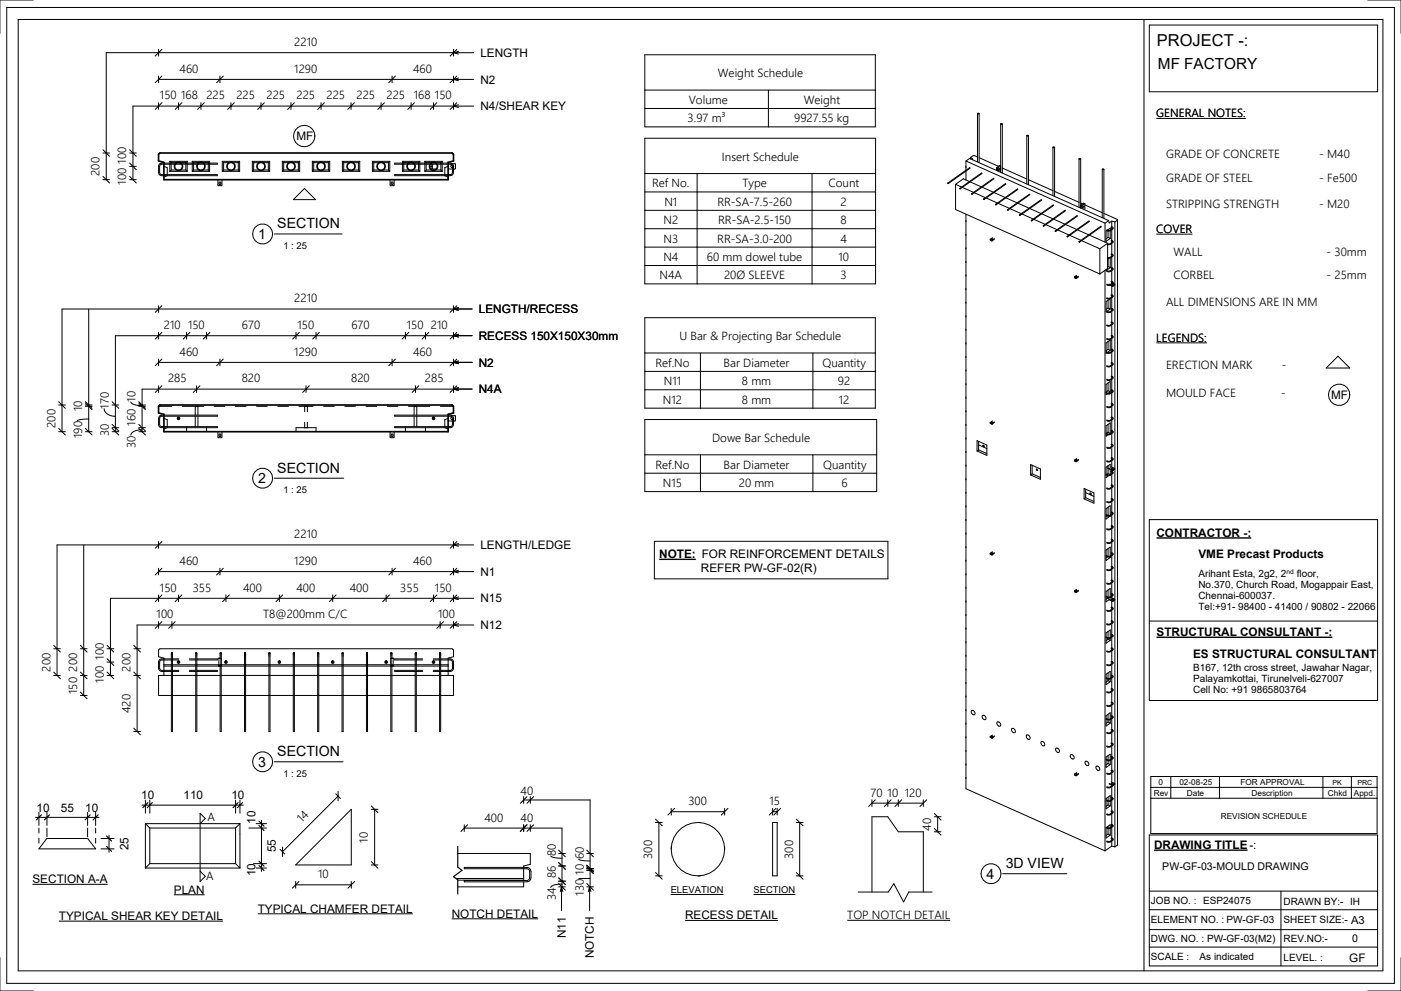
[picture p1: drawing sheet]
<svg xmlns="http://www.w3.org/2000/svg" width="420mm" height="297mm" viewBox="0 0 420 297" stroke-linecap="round" stroke-linejoin="round" font-family="sans-serif">
<g fill="none" stroke="#000" stroke-width=".3">
<path d="M2 2.2h416.1v292.6h-416.1zM5.5 5.8h409.2v285.3h-409.2zM10 0h-10v10M47.5 14.8v2M48.5 14.8l-2 2M136 14.8v2M137 14.8l-2 2M137.5 15.4l-1.5 .4 1.5 .4M142 15.8h-110.1v38.1M343 5.8v285.3M344.6 7.5h68.5v20h-68.5zM410.1 0h10v10"/>
<path d="M47.5 22.8v2M47.5 30.8v2M47.5 23.8h88.5M48.5 30.8l-2 2M48.5 22.8l-2 2M53.5 30.8v2M54.5 30.8l-2 2M60.2 30.8v2M61.2 30.8l-2 2M65.9 22.8v2M66.9 22.8l-2 2M69.3 30.8v2"/>
<path d="M70.3 30.8l-2 2M78.3 30.8v2M79.3 30.8l-2 2M87.3 30.8v2M88.3 30.8l-2 2M96.3 30.8v2M97.3 30.8l-2 2M105.3 30.8v2M106.3 30.8l-2 2M114.3 30.8v2M115.3 30.8l-2 2M117.6 22.8v2"/>
<path d="M118.6 22.8l-2 2M123.3 30.8v2M124.3 30.8l-2 2M130 30.8v2M131 30.8l-2 2M136 23.8l1.5 .4M136 23.8h6M136 22.8v2M136 30.8v2M137 30.8l-2 2M137 22.8l-2 2M137.5 23.4l-1.5 .4"/>
<path d="M137.5 31.4l-1.5 .4 1.5 .4M142 31.8h-102.1v22.1M293.1 34.1v14.5M293.6 34.1v14.7M300 37.2v14.4M300.5 37.2v14.7M30.9 44.9l2 2M30.9 53.9h2M30.9 45.9h2M30.9 52.9l2 2M38.9 49.9h2M38.9 52.9l2 2"/>
<path d="M38.9 53.9h2M38.9 48.9l2 2M38.9 44.9l2 2M38.9 45.9h2M47.8 49.2l.7-.3h16.6v.3h-16.6l-.4 .2-.2 .5v2l.4 .4h16.8v.4l-16.8-.1-.5-.2-.3-.7v-1.8zM49.1 49.9l1 .4v2.4l-1 .4M50.9 48.4h5.2M50.9 48.4v3M50.9 51.4h5.2M50.9 48.4l.4 .4M51.3 48.8h1.7M51.3 48.8v2.2"/>
<path d="M51.3 51l-.4 .4M51.3 51h1.7M54 48.8h1.7M54 51h1.7M55.7 51l.4 .4M55.7 48.8v2.2M56.1 48.4v3M56.1 48.4l-.4 .4M57.6 48.4h5.2M57.6 51.4h5.2M57.6 48.4v3M57.6 48.4l.4 .4"/>
<path d="M58 48.8h1.8M58 51h1.8M58 48.8v2.2M58 51l-.4 .4M60.7 48.8h1.7M60.7 51h1.7M62.4 51l.4 .4M62.4 48.8v2.2M62.8 48.4v3M62.8 48.4l-.4 .4M65.3 53.9l.1 1.8h1l.1-1.8M66.6 48.4h5.3"/>
<path d="M66.6 51.4h5.3M66.6 48.4v3M66.6 48.4l.4 .4M67 48.8h1.8M67 51h1.8M67 48.8v2.2M67 51l-.4 .4M69.7 48.8h1.8M69.7 51h1.8M71.5 51l.4 .4M71.5 48.8v2.2M71.9 48.4v3"/>
<path d="M71.9 48.4l-.4 .4M75.7 48.4h5.2M75.7 51.4h5.2M75.7 48.4v3M75.7 48.4l.4 .4M76.1 48.8h1.7M76.1 51h1.7M76.1 48.8v2.2M76.1 51l-.4 .4M78.7 48.8h1.8M78.7 51h1.8M80.5 51l.4 .4"/>
<path d="M80.5 48.8v2.2M80.9 48.4v3M80.9 48.4l-.4 .4M84.7 48.4h5.2M84.7 51.4h5.2M84.7 48.4v3M84.7 48.4l.4 .4M85.1 48.8h1.7M85.1 51h1.7M85.1 48.8v2.2M85.1 51l-.4 .4M87.7 48.8h1.8"/>
<path d="M87.7 51h1.8M89.5 51l.4 .4M89.5 48.8v2.2M89.9 48.4v3M89.9 48.4l-.4 .4M91.3 56.5l3.3 3.3h-6.6zM93.7 48.4h5.2M93.7 51.4h5.2M93.7 48.4v3M93.7 48.4l.4 .4M94.1 48.8h1.7M94.1 51h1.7"/>
<path d="M94.1 48.8v2.2M94.1 51l-.4 .4M96.7 48.8h1.8M96.7 51h1.8M98.5 51l.4 .4M98.5 48.8v2.2M98.9 48.4v3M98.9 48.4l-.4 .4M102.7 48.4h5.2M102.7 51.4h5.2M102.7 48.4v3M102.7 48.4l.4 .4"/>
<path d="M103.1 48.8h1.7M103.1 51h1.7M103.1 48.8v2.2M103.1 51l-.4 .4M105.7 48.8h1.8M105.7 51h1.8M107.5 51l.4 .4M107.5 48.8v2.2M107.9 48.4v3M107.9 48.4l-.4 .4M111.7 48.4h5.2M111.7 51.4h5.2"/>
<path d="M111.7 48.4v3M111.7 48.4l.4 .4M112.1 48.8h1.7M112.1 51h1.7M112.1 48.8v2.2M112.1 51l-.4 .4M114.7 48.8h1.8M114.7 51h1.8M116.5 51l.4 .4M116.5 48.8v2.2M116.9 48.4v3M116.9 48.4l-.4 .4"/>
<path d="M117 53.9l.1 1.8h1l.1-1.8M118.4 48.9h16.9l.6 .7v2.4l-.4 .5-.5 .2h-16.6v-.4h16.6l.5-.1 .2-.5-.1-2-.4-.5h-16.8zM120.7 48.4h5.2M120.7 51.4h5.2M120.7 48.4v3M120.7 48.4l.4 .4M121.1 48.8h1.7M121.1 51h1.7M121.1 48.8v2.2M121.1 51l-.4 .4M123.7 48.8h1.8M123.7 51h1.8"/>
<path d="M125.5 51l.4 .4M125.5 48.8v2.2M125.9 48.4v3M125.9 48.4l-.4 .4M127.4 48.4h5.2M127.4 51.4h5.2M127.4 48.4v3M127.4 48.4l.4 .4M127.8 48.8h1.7M127.8 51h1.7M127.8 48.8v2.2M127.8 51l-.4 .4"/>
<path d="M128.8 49.9h.8M129.1 50.7h1.8M129.6 49.2v1.5M130.5 48.8h1.7M130.5 51h1.7M132.2 51l.4 .4M132.2 48.8v2.2M132.6 48.4v3M132.6 48.4l-.4 .4M134.4 49.9l-1 .4v2.4l1 .4M134.4 50.7h1.3M135.5 49.5l-.3 .5 .5 .2"/>
<path d="M135.5 49.1l1.1 .1v1.4l-.6 .1M135.9 49.6l.1 .5M286.5 55.3v7.5l43.3 19.3M286.5 55.3l1.8 .8M288.5 56.2l3.4 1.5M289.6 49.9v.3M289.6 48.3l41.7 18.6M289.6 48.3v2.7M289.6 51.3v2.7M289.6 48.3l1.1-.8 8.1 3.6v-.7M290.7 54.4l-1.8-.8-2.4 1.7M290.8 50.2l-6.6 4.7"/>
<path d="M290.9 54.5l3.4 1.5M290.9 50.4l-6.6 4.6M291 47.2v.4M291 47.2l.7 .5-.3 .1M291.3 58.1l.1 .1M292.1 57.8l3.4 1.5M293.1 47.1l-1.3-.4-.8 .5M293.6 47.3l5.8 2.6M294.4 51.8l-6.6 4.7M294.5 56.1l3.3 1.5M294.5 52l-6.6 4.6M295.7 59.4l3.4 1.5"/>
<path d="M297.9 53.4l-6.5 4.7M298 57.7l3.4 1.5M298.1 53.6l-6.6 4.6M298.8 50.4l.3 .1M298.8 50.2v.2M298.8 50.2l.3 .2M299.1 50.4v.1M299.5 50.6l-.1 .2M299.5 50.5a.25 .25 0 0 1 .2 .4 .25 .25 0 0 1-.3 .1zM300 49.8h.1M300 49.8l-.9 .6M300 49.8l-.3-.2-.9 .6"/>
<path d="M300.5 50.4l7.4 3.3M301.5 55l-6.6 4.7M301.6 59.3l3.4 1.5M301.6 55.2l-6.5 4.6M305.1 56.6l-6.6 4.7M305.2 56.8l-6.6 4.6M307.9 40.7v14.5M308.4 53.9l7.3 3.3M308.4 40.7v14.7M308.7 58.2l-6.6 4.7M308.8 58.4l-6.6 4.6M312.2 59.8l-6.5 4.6"/>
<path d="M312.4 60l-6.6 4.6M315.7 44.2v14.5M316.2 57.4l7.3 3.3M316.2 44.2v14.7M323.5 47.7v14.5M324 47.7v14.7l-24.9-11.2v-.7M330.5 50.8v14.5M331 50.8v14.7M289.6 66.2v.3M289.6 70.2v.4M289.6 74.3v.3M289.6 78.4v.3"/>
<path d="M289.6 64.2v172.3l41.7 18.6M296.9 71.8v.2l.5 .2M296.9 71.8l.5 .2M297.2 71.7h.5zM297.4 72v.2M297.5 72.2h-.1M297.5 72h-.1M297.5 72v.2M297.6 71.8h-.2M297.6 71.3l-.7 .5M298.1 71.7l-.6 .5M298.1 71.5l-.6 .5"/>
<path d="M299.3 61l3.3 1.5M302.1 63h.1M302.9 62.6l3.3 1.5M305.2 60.9l3.4 1.5M306.4 64.2l3.4 1.5M308.8 62.5l3.3 1.5M310 65.8l3.4 1.5M312.3 64.1l3.4 1.5M313.6 67.4l3.4 1.5M315.8 61.4l-6.5 4.6M315.9 65.7l3.4 1.5M315.9 61.6l-6.5 4.6"/>
<path d="M317.2 68.9l3.3 1.6M319.4 63l-6.6 4.6M319.5 67.3l3.4 1.5M319.5 63.2l-6.6 4.6M320.7 70.5l3.4 1.6M323 64.6l-6.6 4.6M323.1 68.9l3.3 1.5M323.1 64.8l-6.6 4.6M324 60.9l.6 .2M324.1 61.5l.3 .3M324.1 61.5l.3 .2M324.3 72.1l5.5 2.5"/>
<path d="M324.4 61.8v.7l8 3.6M324.4 61.7v.1M324.7 61.9l-.1 .2M324.8 61.8a.25 .25 0 0 1 .2 .3 .25 .25 0 0 1-.4 .2zM325.2 61.1l-.3-.2-.8 .6M325.2 61.1l.1 1.6M325.2 61.1l-.8 .6M325.3 61.4l5.2 2.4M326.6 66.2l-6.6 4.6M326.6 70.5l5.5 2.4M326.7 66.4l-6.6 4.6M329.8 74.6v7.5"/>
<path d="M330.1 67.8l-6.5 4.6M330.2 68l-6.5 4.6M331 64l4 1.8 .1 .2M331.3 66.9v5.7M331.8 69.1l.5 .2 .6-.1M331.9 69.1l-.3 .2v3.1l1.3-.9M332.1 72.9v7.6l-2.3 1.6M332.1 72.9l-2.3 1.7M332.2 68.8v.3M332.2 69.3v1.9M332.2 77.6v2.3M332.2 79.9l.7 .3"/>
<path d="M332.2 79.9l-.1 .1M332.2 71.2l.7 .3M332.2 71.2l-.6 .4M332.4 66.1l-1.1 .8M332.4 66.1l.2 .7 .8-.5M332.4 77.4l-.3 .3M332.8 77.2h-.7M332.9 69v-.6l-.9 .6M332.9 69.2v2.3M332.9 77.3v2.9M332.9 77.3l-.8 .1M333.1 68.1l.5 .3-.8 .6-.9-.1"/>
<path d="M333.1 72.2l.5 .3-.8 .6h-.7M333.1 76.3l.5 .3-.8 .6M333.2 68l.6 .5-.9 .7M333.2 72l.6 .3-.1 .4-1 .7-.6-.1M333.2 76.1l.6 .5-.9 .7M333.4 66.3v1.7M333.4 68.2v.4M333.4 68.9v3.2M333.4 72.3v.4M333.4 73v3.2M333.4 76.4v.4M333.4 77v3.2"/>
<path d="M333.4 66.3l.9 .2M334.3 66.5v187.4M335.1 66v187.3l-.8 .6M335.1 66l-.8 .5M26.6 92.6v36.8M47.5 91.6v2M47.5 99.6v2M48.5 99.6l-2 2M48.5 91.6l-2 2M55.9 99.6v2M56.9 99.6l-2 2M61.9 99.6v2"/>
<path d="M62.9 99.6l-2 2M88.8 99.6v2M89.8 99.6l-2 2M94.8 99.6v2M95.8 99.6l-2 2M121.6 99.6v2M122.6 99.6l-2 2M127.6 99.6v2M128.6 99.6l-2 2M136 91.6v2M136 99.6v2M137 99.6l-2 2"/>
<path d="M137 91.6l-2 2M137.5 92.2l-1.5 .4 1.5 .4M141.6 92.6h-123v36.8M289.6 82.4v.4M289.6 86.5v.3M289.6 90.6v.3M289.6 94.7v.3M289.6 98.7v.4M322.2 83.1v.2l.4 .2M322.2 83.1l.4 .2M322.5 83l.4-.1zM322.6 83.3v.2"/>
<path d="M322.8 83.5h-.2M322.8 83.2l-.2 .1M322.8 83.2v.3M322.8 83l-.2 .1M322.8 82.5l-.6 .6M323.4 83l-.6 .5M323.4 82.8l-.6 .4M331.3 81v174.1M331.9 85.2l.9 .1M332.2 90v2.3M332.2 92.3l.7 .3M332.2 92.3l-.6 .5"/>
<path d="M332.6 85.2l.2 .1M332.6 85.4h.1M332.8 89.6l-1.2 .8v3.1l.2-.1M332.9 85.5l.7 .3M332.9 89.5v3.1M332.9 80.2l-1.3 .9v-.3M332.9 92.6l-1 .7M333.1 85.4l.5 .2M333.1 80.4l.5 .2-.8 .6-.9-.1M333.1 84.4l.5 .3-.8 .6M333.1 88.5l.5 .3-.8 .6-.9-.1M333.1 92.6l.5 .3-.8 .5-1-.1"/>
<path d="M333.1 96.6l.5 .3-.8 .6-.9-.1M333.2 84.7l.3 .1M333.2 80.2l.6 .3-.1 .4-1 .6-.9-.2M333.2 84.2l.6 .4-.1 .4M333.2 88.3l.6 .3-.1 .4-1 .6-.9-.2M333.2 92.4l.6 .3-.1 .4-1 .6-.9-.2M333.2 96.5l.6 .3-.1 .4-1 .6-.9-.2M333.3 85.3h.4M333.4 80.5v.4M333.4 81.1v3.2M333.4 84.5v.3M333.4 85.7v2.7"/>
<path d="M333.4 88.6v.4M333.4 89.2v3.2M333.4 92.7v.4M333.4 93.3v3.2M333.4 96.7v.4M333.4 97.4v3.2M333.5 85.1l.2 .2-.5-.1M333.6 85.6v.2M333.6 85.6h.1M333.6 85.8h.1M333.6 85l-.9 .6-.9-.2M333.7 84.9l.5 .3"/>
<path d="M333.7 85.6v.2M334.2 85.2l-.5 .6M334.2 85.2l-.5 .4M47.5 107.6v2M47.5 115.7v2M48.5 115.7l-2 2M48.5 107.6l-2 2M58.9 115.7v2M59.9 115.7l-2 2M65.9 107.6v2M66.9 107.6l-2 2M91.8 115.7v2"/>
<path d="M92.8 115.7l-2 2M117.6 107.6v2M118.6 107.6l-2 2M124.6 115.7v2M125.6 115.7l-2 2M136 107.6v2M136 115.7v2M137 115.7l-2 2M137 107.6l-2 2M137.5 100.2l-1.5 .4 1.5 .4M137.5 108.2l-1.5 .4 1.5 .4M137.5 116.2l-1.5 .4 1.5 .4"/>
<path d="M141.6 100.6h-107v28.8M141.6 116.6l-99 .1v12.7M141.6 108.6h-94.1M289.6 102.8v.3M289.6 106.9v.3M289.6 110.9v.4M289.6 115v.3M289.6 119.1v.3M331.6 117.7l.6 .2M332.2 102.4v2.3M332.2 114.8v2.4M332.2 117.2l.7 .3"/>
<path d="M332.2 117.2l-.6 .4M332.2 104.7l.7 .4M332.2 104.7l-.6 .5M332.9 105.1v-3.1l-1.3 .8v3.1l.3-.1M332.9 117.5v-3.1l-1.3 .8v3.2l.5-.3M332.9 117.5l-.7 .4M332.9 105.1l-.8 .5M333.1 100.7l.5 .3-.8 .6-.9-.1M333.1 104.8l.5 .3-.8 .6h-.5l-.7-.3M333.1 108.9l.5 .2-.8 .6-.9-.1M333.1 112.9l.5 .3-.8 .6-.9-.1M333.1 117l.5 .3-.8 .6h-.6"/>
<path d="M333.2 100.5l.6 .3-.1 .4-1 .7-.9-.2M333.2 104.6l.6 .5-.9 .7-.6 .1-.7-.2M333.2 108.7l.6 .3-.1 .4-1 .6-.9-.2M333.2 112.7l.6 .4-.1 .4-1 .6-.9-.2M333.2 116.8l.6 .6-.9 .6-.6 .1-.7-.2M333.4 100.8v.4M333.4 101.5v3.2M333.4 104.9v.4M333.4 105.5v3.2M333.4 109v.4M333.4 109.6v3.2M333.4 113v.4"/>
<path d="M333.4 113.7v3.2M333.4 117.1v.4M333.4 117.7v3.3M401.2 106.8l3.5 3.5h-7.1zM17.6 129.4h2M17.6 121.4h2M17.6 120.4l2 2M17.6 128.4l2 2M25.6 121.8h2M25.6 129.4h2M25.6 121.4h2M25.6 128.4l2 2"/>
<path d="M25.6 120.8l2 2M25.6 120.4l2 2M26.6 125.6l-2.4 .2-1 .3M31.2 122.5a3 3 0 0 0 3.4 2.3M33.6 128.2h2M33.6 120.4l2 2M33.6 129.4h2M33.6 121.4h2M33.6 128.4l2 2M33.6 127.2l2 2M39.2 120.5a3.5 3.5 0 0 0 3.4 1.1M41.6 128.2h2"/>
<path d="M41.6 121.8h2M41.6 128.4l2 2M41.6 129.4h2M41.6 127.2l2 2M41.6 120.8l2 2M41.6 120.4l2 2M41.6 121.4h2M42.6 128.8a3 3 0 0 0-3.4 1.7M47.5 121.8h4M47.8 124.7l.7-.2h16.6v.3h-16.6l-.4 .2-.2 .4v2l.4 .5h16.8v.3h-16.8l-.5-.3-.3-.6v-1.9zM49.1 125.4l1 .4v2.1M50.1 128.2l-1 .4"/>
<path d="M54.6 121.8h6.4M55.9 128.2v1.2M58.5 121.8v2.7M58.5 124.8v3.1M59.3 121.8v2.7M59.3 124.8v3.1M61.9 128.2v1.2M64.2 121.8h3.2M65.3 129.4l.1 1.8h1l.1-1.8M70.6 121.8h3.2M76.9 121.8h3.2M83.3 121.8h3.2"/>
<path d="M88.8 129.4v-1.2h6v1.2M89.7 121.8h4.1M91.4 121.8v1.6M91.4 126.6v1.6M92.2 121.8v1.6M92.2 126.6v1.6M97 121.8h3.2M103.4 121.8h3.2M109.8 121.8h3.1M116.1 121.8h3.2M117 129.4l.1 1.8h1l.1-1.8M118.4 124.5h16.9l.6 .7v2.3l-.4 .6-.5 .1h-16.6v-.3h16.6l.5-.2 .2-.4-.1-2-.4-.5h-16.8z"/>
<path d="M121.6 128.2v1.2M122.5 121.8h6.4M124.2 121.8v2.7M124.2 124.8v3.1M125 121.8v2.7M125 124.8v3.1M127.6 128.2v1.2M132.1 121.8h3.9M133.4 128.2l1 .4M134.4 125.4l-1 .4v2.1M134.4 126.2h1.3M135.5 125.1l-.3 .4 .5 .3"/>
<path d="M135.5 124.6l1.1 .1v1.4l-.6 .1M135.9 125.2l.1 .4M289.6 123.2v.3M289.6 127.2v.4M289.6 131.3v.3M289.6 135.4v.3M289.6 139.4v.4M293 132.1l2.9 1.3v3.1l-2.9-1.3zM293.4 133.4l2.5 1.1M293.4 134.9l2.5 1.1M293.4 134.9l-.4 .3M293.4 132.3v2.6"/>
<path d="M296.9 126.7v.2l.5 .2M296.9 126.7l.5 .2M297.2 126.6h.5zM297.4 126.9v.2M297.5 126.9v.2M297.5 127.1h-.1M297.5 126.9h-.1M297.6 126.7h-.2M297.6 126.2l-.7 .5M298.1 126.7l-.6 .4M298.1 126.5l-.6 .4M309 139.3l2.9 1.3v3.1l-2.9-1.3z"/>
<path d="M309.5 139.5v2.6M322.2 138v.2l.4 .2M322.2 138l.4 .2M322.5 137.9h.4zM322.6 138.2v.2M322.8 138.2v.2M322.8 138.4h-.2M322.8 138.2h-.2M322.8 138h-.2M322.8 137.5l-.6 .5M323.4 137.9l-.6 .5M323.4 137.7l-.6 .5"/>
<path d="M332.2 127.2v2.4M332.2 139.7v.4M332.2 129.6l.7 .3M332.2 129.6l-.5 .3M332.9 129.9v-3.1l-1.3 .9v3.1l.6-.5M332.9 129.9l-.4 .3M333.1 121.1l.5 .3-.8 .5-.9-.1M333.1 125.1l.5 .3-.8 .6-.9-.1M333.1 129.2l.5 .3-.8 .6-.5 .1-.7-.3M333.1 133.3l.5 .3-.8 .6-.9-.2M333.1 137.4l.5 .2-.8 .6-.9-.1M333.2 140l1 .5"/>
<path d="M333.2 120.9l.6 .3-.1 .4-1 .6-.9-.2M333.2 125l.6 .3-.1 .4-1 .6-.9-.2M333.2 129l.6 .6-.9 .7-.6 .1-.7-.3M333.2 133.1l.6 .3-.1 .4-1 .6-.9-.2M333.2 137.2l.6 .3-.1 .4M333.4 121.2v.4M333.4 121.8v3.2M333.4 125.2v.4M333.4 125.9v3.2M333.4 129.3v.4M333.4 130v3.2M333.4 133.4v.4"/>
<path d="M333.4 134v3.2M333.4 137.5v.4M333.4 138.1v1.9M333.6 137.9l-.9 .6-.9-.2M289.6 143.5v.3M289.6 147.6v.3M289.6 151.7v.3M289.6 155.7v.4M289.6 159.8v.3M309.5 142.1l2.4 1.1M309.5 142.1l-.5 .3M325.1 146.4l2.9 1.4v3.1l-2.9-1.3z"/>
<path d="M325.5 147.7l2.5 1.1M325.5 149.2l2.5 1.1M325.5 149.2l-.4 .4M325.5 146.7v2.5M331.6 154.5l.7 .3 .6-.1M331.6 142.1l.7 .3 .5-.1M331.7 142.3l-.1 .1M331.9 154.6l-.3 .2M332.1 140.2l1.5 .6M332.1 140.4l1.5 .6M332.2 140.5v1.5M332.2 152.1v2.3"/>
<path d="M332.2 154.4l.4 .2M332.2 154.4l-.1 .1M332.2 142l.6 .3M332.2 142l-.3 .2M332.9 140.2v-1l-1.3 .9v3.1l.9-.6M332.9 140.7v1.6M332.9 154.7h.1M333.1 141.4l.5 .3-.8 .6M333.1 145.5l.5 .3-.8 .6-.9-.1M333.1 149.6l.5 .3-.8 .5-.9-.1M333.1 153.6l.5 .3-.8 .6-.5 .1-.7-.3M333.1 157.7l.5 .3-.8 .6-.9-.1"/>
<path d="M333.2 141.2l.6 .6-.9 .7-.6 .1-.7-.3M333.2 145.3l.6 .3-.1 .4-1 .6-.9-.2M333.2 149.4l.6 .3-.1 .4-1 .6-.9-.2M333.2 153.5l.6 .5-2.2 1.6v-3.1l1.3-.9v2.9M333.2 157.5l.6 .3-.1 .4-1 .7-.9-.2M333.3 140.5l.4 .1M333.4 140.5v.1M333.4 141v.3M333.4 141.5v.4M333.4 142.2v3.2M333.4 145.6v.4M333.4 146.2v3.3"/>
<path d="M333.4 149.7v.4M333.4 150.3v3.2M333.4 153.7v.5M333.4 154.4v3.2M333.4 157.8v.4M333.4 158.5v3.2M333.6 140.8v.2M333.6 140.8l.1 .1M333.6 141l.1 .1M333.7 140.9v.2M334.2 140.5l-.5 .6M334.2 140.5l-.5 .4"/>
<path d="M344.6 155.8h68.5v54.2h-68.5zM25.1 163.4v45.1M47.5 162.4v2M47.5 170.4v2M47.5 178.4v2M47.5 171.4h94.5M48.5 178.4l-2 2M48.5 170.4l-2 2M48.5 162.4l-2 2M53.5 178.4v2M54.5 178.4l-2 2M65.9 170.4v2"/>
<path d="M66.9 170.4l-2 2M67.7 178.4v2M68.7 178.4l-2 2M83.8 178.4v2M84.8 178.4l-2 2M99.8 178.4v2M100.8 178.4l-2 2M115.8 178.4v2M116.8 178.4l-2 2M117.6 170.4v2M118.6 170.4l-2 2M130 178.4v2"/>
<path d="M131 178.4l-2 2M136 162.4v2M136 170.4v2M136 178.4v2M137 178.4l-2 2M137 170.4l-2 2M137 162.4l-2 2M137.5 163l-1.5 .4 1.5 .4M137.5 171l-1.5 .4 1.5 .4M137.5 179l-1.5 .4 1.5 .4M142 163.4h-124.9v39.1M142 179.4h-108.9v23.1"/>
<path d="M196.2 162.3h70v11.2h-70zM289.6 163.9v.3M289.6 167.9v.4M289.6 172v.3M289.6 176.1v.3M296.9 165.9v.2l.5 .3M296.9 165.9l.5 .2M297.2 165.8h.5zM297.4 165.9l-.1 .1M297.4 166.1v.3M297.5 166.1v.2M297.5 166.3l-.1 .1"/>
<path d="M297.5 166.1h-.1M297.6 165.9h-.2M297.6 165.4l-.7 .5M298.1 165.9l-.6 .4M298.1 165.7l-.6 .4M322.2 177.2v.2l.4 .2M322.2 177.2l.4 .2M322.5 177.1h.4zM322.6 177.4v.2M322.8 177.4v.2M322.8 177.6h-.2M322.8 177.4h-.2"/>
<path d="M322.8 177.2h-.2M322.8 176.7l-.6 .5M323.4 177.2l-.6 .4M323.4 177l-.6 .4M331.6 166.5l.6 .3M331.6 178.7l.6 .3M332.1 166.9l-.5 .3M332.2 179.4l1.4 .6M332.2 164.5v2.3M332.2 176.9v2.1M332.2 179.2h.1M332.2 179.2l.2 .1"/>
<path d="M332.2 179.2l-.6 .5M332.6 179.8l1 .5M332.6 167l.3 .1M332.9 166.7v-2.7l-1.3 .9v3.1l1.3-.9M332.9 166.9v.2M332.9 178.9v-2.5l-1.3 .9v3.1l1-.6M332.9 179.1v.3M333.1 161.8l.5 .3-.8 .6-.9-.2M333.1 165.9l.5 .2-.8 .6-.6 .1M333.1 169.9l.5 .3-.8 .6-.9-.1M333.1 174l.5 .3-.8 .6-.9-.1M333.1 178.1l.5 .3-.8 .5-.6 .1"/>
<path d="M333.2 179.2l1 .5M333.2 161.6l.6 .3-.1 .4-1 .6-.9-.2M333.2 165.7l.6 .5-.9 .7-.6 .1-.7-.3M333.2 169.7l.6 .4-.1 .4-1 .6-.9-.2M333.2 173.8l.6 .3-.1 .4-1 .6-.9-.2M333.2 177.9l.6 .5-.9 .7-.6 .1-.7-.3M333.3 179.7l.4 .1M333.4 161.9v.4M333.4 162.5v3.2M333.4 166v.4M333.4 166.6v3.2M333.4 170v.4"/>
<path d="M333.4 170.7v3.2M333.4 174.1v.4M333.4 174.7v3.3M333.4 178.2v.4M333.4 178.8v.4M333.4 179.7v.1M334.2 179.7l-.5 .6M334.2 179.7l-.5 .4M16.1 194.5h2M16.1 193.5l2 2M24.1 194.5h2M24.1 193.5l2 2"/>
<path d="M32.1 194.5h2M32.1 197.5l2 2M32.1 198.5h2M32.1 193.5l2 2M40.1 194.5h2M40.1 193.5l2 2M47.5 186.4v2M48.5 186.4l-2 2M49.1 199.7h85.3M49.1 199.3h85.3M51.4 197.9h-3.1l-.4 .6v2l.3 .4 3.2 .1M51.4 197.5l-3.1 .1-.5 .2-.3 .7 .1 2.1 .4 .6 3.4 .1"/>
<path d="M51.4 195.8h.1M51.5 195.7l-.1 .1M51.5 195.7h.1M51.5 186.4v2M51.6 195.7h.1M51.7 195.7v23.6h-.3v-23.5M51.7 197.5h1.9M51.7 197.9h1.9M52.5 186.4l-2 2M56.8 197.5h1.9M56.8 197.9h1.9M58.7 195.8v23.5h.3v-23.5"/>
<path d="M58.7 195.8h.1M58.7 195.7v.1M58.8 195.7h-.1M58.8 195.7h.1M58.9 195.7h-.1M58.9 195.7h.1M58.9 195.7l.1 .1M59 195.8h.1M59 197.5h6.1v.4h-6.1M65.6 199.7v-2.4h.7v2.4M65.6 197.4h.7M65.6 199.6h.7"/>
<path d="M66 195.8v1.5M66 195.8h.1M66.1 195.7l-.1 .1M66.1 195.7h.1M66.2 195.7h-.1M66.2 195.7h.1M66.3 195.7v.1M66.3 195.8h.1M66.3 195.8v23.5h-.3v-19.6M73.3 195.8v23.5h.3v-23.5M73.3 195.8h.1M73.4 195.7l-.1 .1"/>
<path d="M73.4 195.7h.1M73.5 195.7h-.1M73.5 195.7h.1M73.6 195.7v.1M73.6 195.8h.1M80.6 195.8v23.5h.4l-.1-23.5M80.7 195.8h-.1M80.7 195.7v.1M80.7 195.7h.1M80.8 195.7h-.1M80.8 195.7h.1M80.9 195.7h.1"/>
<path d="M80.9 195.7v.1M80.9 195.8h.1M87.9 195.8v23.5h.4v-23.5M88 195.8h-.1M88 195.7v.1M88 195.7h.1M88.1 195.7h-.1M88.1 195.7h.1M88.2 195.7v.1M88.2 195.8h.1M95.3 195.8v23.5h.3v-23.5M95.3 195.8h.1"/>
<path d="M95.3 195.7v.1M95.4 195.7h-.1M95.4 195.7h.1M95.5 195.7h.1M95.5 195.7l.1 .1M95.6 195.8h.1M102.6 195.7v23.6h.3v-23.5M102.6 195.7h.1M102.7 195.7h-.1M102.7 195.7h.1M102.8 195.7h.1M102.8 195.7l.1 .1"/>
<path d="M102.9 195.8h.1M109.9 195.8v23.5h.3v-23.5M109.9 195.8h.1M110 195.7l-.1 .1M110 195.7h.1M110.1 195.7h.1M110.1 195.7l.1 .1M110.2 195.8h.1M117.2 195.7v23.6h.3v-19.6M117.2 199.7v-2.4h.7v2.4M117.2 197.4h.7M117.2 199.6h.7"/>
<path d="M117.3 195.7h-.1M117.3 195.7h.1M117.4 195.7h.1M117.5 195.7v1.6M124.5 197.5h-6.1v.4h6.1M124.5 195.8v23.5h.3v-23.5M124.5 195.8h.1M124.5 195.7v.1M124.6 195.7h-.1M124.6 195.7h.1M124.7 195.7h.1M124.7 195.7l.1 .1"/>
<path d="M124.8 195.8h.1M124.8 197.5h1.9M124.8 197.9h1.9M129.9 197.5h1.9M129.9 197.9h1.9M131.9 195.7l-.1 23.6h.3v-23.6M131.9 195.7h.1M132 195.7h-.1M132 195.7h.1M132 186.4v2M132.1 195.7h.1M132.1 197.9h3.1l.5 .6-.1 2-.3 .4-3.2 .1"/>
<path d="M132.1 197.5l3.2 .1 .4 .2 .3 .7-.1 2.1-.4 .6-3.4 .1M133 186.4l-2 2M136 186.4v2M137 186.4l-2 2M137.5 187l-1.5 .4 1.5 .4M142 187.4h-100.9v31.9M289.6 180.2v.3M289.6 184.2v.4M289.6 188.3v.3M289.6 192.4v.3M289.6 196.4v.4M331.6 190.9l.6 .3"/>
<path d="M332.2 189.3v1.9M332.2 191.4v.2M332.2 191.6l.7 .4M332.2 191.6l-.6 .5M332.9 191.1v-2.2l-1.3 .8v3.1l1.3-.8M332.9 191.3v.7M333.1 182.1l.5 .3-.8 .6-.9-.1M333.1 186.2l.5 .3-.8 .6-.9-.1M333.1 190.3l.5 .3-.8 .6h-.6M333.1 194.4l.5 .2-.8 .6-.9-.1M333.1 198.4l.5 .3-.8 .6-.9-.1M333.2 182l.6 .3-.1 .4-1 .6-.9-.2"/>
<path d="M333.2 186l.6 .3-.1 .4-1 .7-.9-.2M333.2 190.1l.6 .5-.9 .7-.6 .1-.7-.2M333.2 194.2l.6 .3-.1 .4-1 .6-.9-.2M333.2 198.2l.6 .4-.1 .4-1 .6-.9-.2M333.4 180.2v1.8M333.4 182.2v.5M333.4 182.9v3.2M333.4 186.3v.4M333.4 187v3.2M333.4 190.4v.4M333.4 191v3.2M333.4 194.5v.4"/>
<path d="M333.4 195.1v3.2M333.4 198.5v.4M333.4 199.2v3.2M333.6 180v.3M333.6 180l.1 .1M333.6 180.3h.1M333.7 180.1v.2M344.6 186.2h68.5M16.1 202.5h2M16.1 201.5l2 2M24.1 208.5h2M24.1 202.5h2"/>
<path d="M24.1 207.5l2 2M24.1 201.5l2 2M32.1 202.5h2M32.1 201.5l2 2M40.1 202.5h2M40.1 219.3h2M40.1 218.3l2 2M40.1 201.5l2 2M47.5 202.5h88.5v6h-88.5zM49.1 202.5v-5.2l-1.6-.4v-2l.4-.4h87.7l.4 .4v2l-1.6 .4v5.2M51.7 201.3h1.9M51.7 201h1.9"/>
<path d="M56.8 201.3h1.9M56.8 201h1.9M59 201h6.1v.3h-6.1M124.5 201h-6.1v.3h6.1M124.8 201.3h1.9M124.8 201h1.9M129.9 201.3h1.9M129.9 201h1.9M289.6 200.5v.3M289.6 204.6v.3M289.6 208.7v.3M289.6 212.7v.4"/>
<path d="M289.6 216.8v.3M291.3 213.1a.69 .69 0 0 1 .9 .2 .69 .69 0 0 1-.3 1 .94 .94 0 0 1-.6-1.2zM294.6 214.6a.69 .69 0 0 1 .9 .2 .69 .69 0 0 1-.3 1 .94 .94 0 0 1-.6-1.2zM299.1 216.4a.71 .71 0 0 1 .8 .4 .71 .71 0 0 1-.3 .9 .86 .86 0 0 1-.6-1.3M303.4 218.5a.69 .69 0 0 1 .9 .3 .69 .69 0 0 1-.3 .9 .94 .94 0 0 1-.6-1.2zM331.6 203.4l.7 .3 .6-.2M331.6 215.6l.7 .3 .6-.1M331.6 203.2l.6 .2M331.6 215.4l.6 .2M332.2 201.7v1.7M332.2 203.6v.5M332.2 214.1v1.6"/>
<path d="M332.2 215.9v.6M332.2 216.5l.7 .3M332.2 216.5l-.6 .4M332.2 204.1l.7 .3M332.2 204.1l-.6 .4M332.9 203.3v-2l-1.3 .8v3.2l1.3-.9M332.9 203.6v.8M332.9 215.5v-1.8l-1.3 .9v3.1l1.3-.9M332.9 215.8v1M333.1 202.5l.5 .3-.8 .6h-.6M333.1 206.6l.5 .3-.8 .5-.9-.1M333.1 210.6l.5 .3-.8 .6-.9-.1"/>
<path d="M333.1 214.7l.5 .3-.8 .6h-.6M333.1 218.8l.5 .3-.8 .6-.9-.2M333.2 202.3l.6 .6-.9 .6M333.2 206.4l.6 .3-.1 .4-1 .6-.9-.2M333.2 210.5l.6 .3-.1 .4-1 .6-.9-.2M333.2 214.5l.6 .3-.1 .4M333.2 218.6l.6 .3-.1 .4-1 .6-.9-.2M333.4 202.6v.4M333.4 203.2v3.3M333.4 206.7v.4M333.4 207.3v3.2M333.4 210.7v.5"/>
<path d="M333.4 211.4v3.2M333.4 214.8v.4M333.4 215.5v3.2M333.4 218.9v.4M333.4 219.5v3.2M333.6 215.3l-.7 .5M100.7 238l1.4 1.4M101.4 238.7l-16.7 16.6M101.4 237.3v2.8M157 239.8h19.9v26.1M157 238.8v2M158 238.8l-2 2"/>
<path d="M159 238.8v2M160 238.8l-2 2M261.4 239.8v2M262.4 239.8l-2 2M266.2 239.8v2M267.2 239.8l-2 2M269.3 239.8v2M270.3 239.8l-2 2M276.9 239.8v2M277.9 239.8l-2.1 2M289.6 220.9v.3M289.6 224.9v.4"/>
<path d="M289.6 229v.3M289.6 233.1v.3M296.9 220.9v.2l.5 .2M296.9 220.9l.5 .2M297.2 220.8l.5-.1zM297.4 221.1v.2M297.5 221v.3M297.5 221.3h-.1M297.5 221l-.1 .1M297.6 220.9h-.2M297.6 220.3l-.7 .6M298.1 220.8l-.6 .5"/>
<path d="M298.1 220.6l-.6 .4M307.8 220.5a.69 .69 0 0 1 .9 .2 .69 .69 0 0 1-.3 1 .94 .94 0 0 1-.6-1.2zM312.2 222.4a.69 .69 0 0 1 .9 .3 .69 .69 0 0 1-.3 .9 .94 .94 0 0 1-.6-1.2zM316.7 224.3a.71 .71 0 0 1 .8 .4 .71 .71 0 0 1-.3 .9 .86 .86 0 0 1-.5-1.3M321 226.4a.69 .69 0 0 1 .9 .2 .69 .69 0 0 1-.3 1 .94 .94 0 0 1-.6-1.2zM322.2 232.1v.2l.4 .3M322.2 232.1l.4 .3M322.5 232h.4zM322.6 232.4v.2M322.8 232.3v.2M322.8 232.5l-.2 .1M322.8 232.3l-.2 .1"/>
<path d="M322.8 232.1l-.2 .1M322.8 231.6l-.6 .5M323.4 232.1l-.6 .4M323.4 231.9l-.6 .4M325.4 228.3a.69 .69 0 0 1 .9 .3 .69 .69 0 0 1-.3 .9 .94 .94 0 0 1-.6-1.2zM328.8 229.7l-.1 .1M328.8 229.7a.71 .71 0 0 1 .8 .4 .71 .71 0 0 1-.3 .9 .94 .94 0 0 1-.6-1.2M331.6 227.8l.7 .3 .6-.1M331.6 227.6l.6 .2M332.2 226.6v1.3M332.2 228.1v.8M332.2 239v1.1"/>
<path d="M332.2 228.9l.7 .3M332.2 228.9l-.6 .4M332.6 234.9l1 .4M332.6 235.1l1 .4M332.9 227.8v-1.7l-1.3 .9v3.1l1.3-.9M332.9 228v1.2M332.9 240v-1.5l-1.3 .9v3.1l1.3-.9M333.1 222.9l.5 .2-.8 .6-.9-.1M333.1 226.9l.5 .3-.8 .6h-.6M333.1 231l.5 .3-.8 .6-.9-.1M333.1 239.1l.5 .3-.8 .6-.5 .1-.7-.3M333.2 234.4l1 .5"/>
<path d="M333.2 222.7l.6 .3-.1 .4-1 .6-.9-.2M333.2 226.7l.6 .6-.9 .7M333.2 230.8l.6 .3-.2 .4-.9 .7-.9-.3M333.2 239l.6 .5-.9 .7M333.3 235h.4M333.4 223v.4M333.4 223.6v3.2M333.4 227v.4M333.4 227.7v3.2M333.4 231.1v.4M333.4 231.7v2.8M333.4 235.4v.2"/>
<path d="M333.4 235.8v3.2M333.4 239.2v.4M333.4 239.9v3.2M333.4 235h.3a.23 .23 0 0 0-.2-.3 .23 .23 0 0 0-.3 .2l.3 .1M333.5 235.5l-.9 .5-.7-.2M333.6 235.3h.1M333.6 235.5h.1M333.6 235.3v.2M333.7 235.3v.2M333.8 235.5l-1.1 .7-.9-.2M334.2 234.9l-.5 .4M334.2 234.9l-.5 .6"/>
<path d="M11.7 248.3v1.4M11.7 251.3v1.5M14 251.4h12.3l2.4 3.1h-17zM14.1 248.3v2.6M26.3 248.3v2.6M28.7 248.3v1.4M28.7 251.3v1.5M43.6 246.9h28.3M43.6 246.9v13.3M43.6 246.9l1.3 1.3M44.9 248.2h25.7M44.9 258.9h25.7"/>
<path d="M44.9 248.2v10.7M44.9 258.9l-1.3 1.3M60 246.9l1.6-1.5-1.6-1.6v20.5l1.6-1.6-1.6-1.5M70.6 248.2v10.7M70.6 258.9l1.3 1.3M71.9 246.9v13.3M71.9 246.9l-1.3 1.3M84 254.6l1.4 1.5M84.7 253.9v2.9M88.7 259.3l16.6-16.7v16.7zM111.3 259.3h2M111.3 258.3l2 2"/>
<path d="M111.3 241.6l2 2M111.3 242.6h2M112.3 242.6v16.7M137.3 255.9h21.7v3.2l-2 .5v4.4M139.2 248.3h29.3v17.6M139.2 247.3v2M140.2 247.3l-2 2M157 247.3v2M158 247.3l-2 2M159 247.3v2M160 247.3l-2 2M165.1 256.6a2.97 2.97 0 0 0 2.4 .7h1"/>
<path d="M167.5 255.9h2M167.5 254.9l2 2M167.5 259.6h2M167.5 258.6l2 2M173.5 257.6l1.4 .4 2 .1M175.9 254.9l2 2M175.9 259.4l2 2M175.9 259.9l2 2M175.9 255.9h2M201.3 253.8v.8M209.3 246.6h.8M217.3 253.8v.8"/>
<path d="M231.7 246.6h1.3v16h-1.3zM261.4 240.8h15.5M280.1 244.9h2M280.1 249.4h2M280.1 243.9l2 2M280.1 248.4l2 2M281.1 244.9v4.5M331.6 248.2l.7 .2 .6-.1M331.6 240l.7 .3 .6-.1M331.8 248l.4 .2M332.2 240.3v1M332.2 247.7v.5"/>
<path d="M332.2 248.4v1.6M332.2 250l.7 .4M332.2 250l-.6 .5M332.2 241.3l.7 .3M332.2 241.3l-.6 .4M332.9 240.2v1.4M332.9 248.1v-.8l-1.3 .8v3.1l1.3-.8M332.9 248.4v2M333.1 243.2l.5 .3-.8 .6-.9-.1M333.1 247.3l.5 .3-.8 .6h-.6M333.1 251.4l.5 .2-.8 .6-.9-.1M333.2 243l.6 .3-.1 .4-1 .7-.9-.2"/>
<path d="M333.2 247.1l.6 .5-.9 .7M333.2 251.2l.6 .3-.1 .4-1 .6-.9-.2M333.4 253.7l-2.1 1.4M333.4 253.7l.9 .2M333.4 243.3v.4M333.4 244v3.2M333.4 247.4v.4M333.4 248v3.2M333.4 251.5v.4M333.4 252.1v1.6M344.6 250.3h68.5v39.3h-68.5zM43.6 260.2h28.3"/>
<path d="M77.3 274h46.5M88.7 265.3h16.6M88.7 264.3v2M89.7 264.3l-2 2M105.3 264.3v2M106.3 264.3l-2 2M135.5 275.5h25.8M136.7 263.4h20.3M137.3 263.9h19.7M139.2 260h18.8l.6 .2 .5 .4 .1 2.6-.1 .6-.5 .4-.6 .2h-18.8v-.4h18.8l.4-.1 .4-.7-.1-2.4-.7-.4h-18.8zM157 264.4v1.5h-19.7M167.5 265.9h2"/>
<path d="M167.5 264.9l2 2M167.5 264.2h2M167.5 263.2l2 2M168.4 265.8v7.1M168.4 265.8l-.4 1.5M168.4 265.8l.4 1.5M168.5 265a4.1 4.1 0 0 0-3.4 1.1M175.9 265.9h2M175.9 264.9l2 2M175.9 260.4h2M175.9 260.9h2M176.8 265.8v7.1"/>
<path d="M176.8 265.8l-.4 1.5M176.8 265.8l.4 1.5M176.9 263.4h-3.4M209.3 262.6h.8M254 275.9h30.9M257.3 267.4h9l1.7-2.5 2.9 5.5 1.6-3h7M261.4 267.4v-22.5h4.8l3.1 4.5h7.6v18M344.6 272.7h68.5M344.6 267.2h68.5M344.6 278.7h68.5M384.1 267.2v22.4M0 287.1v10h10"/>
<path d="M344.6 283.9h68.5M420.1 287.1v10h-10"/>
<circle cx="293.4" cy="34" r=".23"/>
<circle cx="300.3" cy="37.1" r=".23"/>
<circle cx="65.9" cy="54.9" r=".37"/>
<circle cx="91.2" cy="40.8" r="3.2"/>
<circle cx="117.5" cy="54.9" r=".37"/>
<circle cx="284.3" cy="55" r=".09"/>
<circle cx="287.9" cy="56.5" r=".09"/>
<circle cx="295" cy="59.8" r=".09"/>
<circle cx="308.2" cy="40.6" r=".23"/>
<circle cx="316" cy="44.1" r=".23"/>
<circle cx="323.8" cy="47.6" r=".23"/>
<circle cx="330.8" cy="50.7" r=".23"/>
<circle cx="298.6" cy="61.3" r=".09"/>
<circle cx="305.7" cy="64.6" r=".09"/>
<circle cx="309.3" cy="66.1" r=".09"/>
<circle cx="312.9" cy="67.7" r=".09"/>
<circle cx="316.5" cy="69.3" r=".09"/>
<circle cx="320" cy="70.9" r=".09"/>
<circle cx="323.6" cy="72.5" r=".09"/>
<circle cx="401.5" cy="118.4" r="3.2"/>
<circle cx="53.5" cy="125.4" r=".4"/>
<circle cx="65.9" cy="130.5" r=".37"/>
<circle cx="117.5" cy="130.5" r=".37"/>
<circle cx="130" cy="125.4" r=".4"/>
<circle cx="294.9" cy="133.7" r=".22"/>
<circle cx="310.9" cy="140.9" r=".22"/>
<circle cx="327" cy="148.1" r=".22"/>
<circle cx="333.5" cy="140.5" r=".23"/>
<circle cx="333.5" cy="179.7" r=".23"/>
<circle cx="53.5" cy="198.5" r=".4"/>
<circle cx="67.7" cy="198.5" r=".4"/>
<circle cx="83.8" cy="198.5" r=".4"/>
<circle cx="99.8" cy="198.5" r=".4"/>
<circle cx="115.8" cy="198.5" r=".4"/>
<circle cx="130" cy="198.5" r=".4"/>
<circle cx="209.3" cy="254.6" r="8"/>
</g>
<g fill="none" stroke="#000" stroke-width=".5">
<path d="M47.5 46.3l.4-.4h87.7l.4 .4v2l-1.6 .4v5.2h-85.3v-5.2l-1.6-.4zM49.1 124.5v-.3l-1.6-.4v-2l.4-.4h87.7l.4 .4v2l-1.6 .4v.3M49.1 128.2v1.2h85.3v-1.2M49.1 124.8v3.1M134.4 124.8v3.1"/>
<circle cx="53.5" cy="49.9" r="1.2"/>
<circle cx="60.2" cy="49.9" r="1.2"/>
<circle cx="69.3" cy="49.9" r="1.2"/>
<circle cx="78.3" cy="49.9" r="1.2"/>
<circle cx="87.3" cy="49.9" r="1.2"/>
<circle cx="96.3" cy="49.9" r="1.2"/>
<circle cx="105.3" cy="49.9" r="1.2"/>
<circle cx="114.3" cy="49.9" r="1.2"/>
<circle cx="123.3" cy="49.9" r="1.2"/>
<circle cx="130" cy="49.9" r="1.2"/>
</g>
<g fill="#000">
<circle cx="53.5" cy="125.4" r=".4"/>
<circle cx="130" cy="125.4" r=".4"/>
<circle cx="53.5" cy="198.5" r=".4"/>
<circle cx="67.7" cy="198.5" r=".4"/>
<circle cx="83.8" cy="198.5" r=".4"/>
<circle cx="99.8" cy="198.5" r=".4"/>
<circle cx="115.8" cy="198.5" r=".4"/>
<circle cx="130" cy="198.5" r=".4"/>
</g>
<path d="M137.3 253.8v6.2l1.2 .9-2.5 1.9 1.3 1v4.2" fill="none" stroke="#000" stroke-width=".35"/>
<g fill="#fff">
<path d="M346.9 9.5h27.5v5.4h-27.5z"/>
<path d="M405.1 273.8h4.1v3.9h-4.1z"/>
<path d="M346.8 187.4h51.8v4.1h-51.8z"/>
<path d="M357.7 193.9h54.2v4.1h-54.2z"/>
<path d="M346 251.2h27.6v4.2h-27.6z"/>
<path d="M373.6 251.2h1v4.2h-1z"/>
<path d="M374.6 251.2h2.2v4.2h-2.2z"/>
<path d="M346.8 157.6h27.9v4.1h-27.9z"/>
<path d="M359.3 164.1h37.3v4.1h-37.3z"/>
<path d="M359.7 285.1h16.3v3.3h-16.3z"/>
<path d="M405.5 279.4h1.7v3.7h-1.7z"/>
<path d="M367.7 274.1h14.3v3.3h-14.3z"/>
<path d="M347.2 16.6h29.6v5.1h-29.6z"/>
<path d="M348.5 258h44.2v3.6h-44.2z"/>
<path d="M361.9 279.8h20.4v3.3h-20.4z"/>
<path d="M404.8 268.8h2.9v3.3h-2.9z"/>
<path d="M360.7 268.5h14.3v3.3h-14.3z"/>
</g>
<path d="M197.7 167.7h10.9M346.8 161.3h28.4M346.8 191h52.7M346 254.9h28.1" fill="none" stroke="#000" stroke-width=".41"/>
<g fill="none" stroke="#000" stroke-width=".3">
<path d="M193.3 16.4h69.2v21.6h-69.2zM193.3 32.5h69.2M193.3 27h69.2M230.4 27v11M346.7 35.5h26.8M193.3 41.4h69.2v43.7h-69.2zM193.3 57.5h69.2M193.3 52h69.2M209 52v33.1M243.5 52v33.1M82.2 70.1h20.4M193.3 79.6h69.2"/>
<path d="M193.3 74.1h69.2M193.3 68.6h69.2M193.3 63.1h69.2M346.7 70.2h10.8M193.3 95.2h69.2v27.2h-69.2zM193.3 116.9h69.2M193.3 111.3h69.2M193.3 105.8h69.2M210 105.8v16.6M243.7 105.8v16.6M346.7 102.8h15.2M193.3 125.8h69.6v21.6h-69.6z"/>
<path d="M193.3 136.4h69.6M210 136.4v11M243.7 136.4v11M82.2 143.4h20.9M193.3 141.9h69.6M43.6 239.9v3.9M44.9 239.9v3.9M70.6 239.9v3.9M71.9 239.9v3.9M82.2 228.4h20.7M345 232.8h67.9v17.1h-67.9zM345 236h67.9"/>
<path d="M345 239.3h67.9M351.1 232.8v6.5M365.7 232.8v6.5M396.7 232.8v6.5M405.2 232.8v6.5M10.7 245h19M11.7 243.5v3.9M14.1 243.5v3.9M26.3 243.5v3.9M28.7 243.5v3.9M30.3 254.5h3.9M30.3 251.4h3.9"/>
<path d="M32.7 250.4v5.1M42.6 241.4h30.3M74.6 248.2h5.3M76 258.9h3.9M76.8 246.9h3.1M78.4 245.9v15.3M196.6 245.6l2 2M196.6 246.6h2M197.6 246.6v16M201.3 243.3h16M201.3 242.3v2M202.3 242.3l-2 2"/>
<path d="M217.3 242.3v2M218.3 242.3l-2 2M231.7 243.3h1.3M231.7 242.3v2M232.7 242.3l-2 2M233 242.3v2M234 242.3l-2 2M238.8 246.6h2M238.8 245.6l2 2M239.8 246.6v16M9.7 265.1h22.6M17.7 276.2h49.2"/>
<path d="M52.1 268.2h9.3M76.8 260.2h3.1M196.6 261.6l2 2M196.6 262.6h2M201.1 268.2h15.8M205.4 275.9h27.9M225.9 268.2h12.6M238.8 262.6h2M238.8 261.6l2 2M300.6 261.9h19.3"/>
<circle cx="78.7" cy="70.1" r="3"/>
<circle cx="78.7" cy="143.4" r="3"/>
<circle cx="78.7" cy="228.4" r="3"/>
<circle cx="297.1" cy="261.9" r="3"/>
</g>
<g fill="none" stroke="#000" stroke-width=".35">
<path d="M12.4 244.3l-1.5 1.5M14.8 244.3l-1.5 1.5M27 244.3l-1.5 1.5M29.4 244.3l-1.5 1.5M31.9 253.7l1.5 1.5M31.9 250.6l1.5 1.5M44.3 240.6l-1.5 1.5M45.7 240.6l-1.5 1.5M71.4 240.6l-1.5 1.5M72.7 240.6l-1.5 1.5M77.7 259.5l1.5 1.5M77.7 258.2l1.5 1.5"/>
<path d="M77.7 247.5l1.5 1.5M77.7 246.2l1.5 1.5"/>
</g>
<text font-size="4.9" x="346.9" y="13.9">PROJECT -:</text>
<text font-size="4.6" x="347.2" y="20.7">MF FACTORY</text>
<g font-size="4.2">
<text x="77.4" y="71.6">1</text>
<text x="83.1" y="68.4">SECTION</text>
<text x="83.1" y="141.7">SECTION</text>
<text x="77.4" y="144.8">2</text>
<text x="83.1" y="226.7">SECTION</text>
<text x="77.4" y="229.8">3</text>
<text x="295.8" y="263.4">4</text>
<text x="301.5" y="260.2">3D VIEW</text>
</g>
<g font-size="3.5">
<text x="88.2" y="13.8">2210</text>
<text x="144" y="17.1">LENGTH</text>
<text x="53.9" y="21.8">460</text>
<text x="88.2" y="21.8">1290</text>
<text x="123.9" y="21.8">460</text>
<text x="215.2" y="23.1">Weight Schedule</text>
<text x="48" y="29.8">150</text>
<text x="54.3" y="29.8">168</text>
<text x="61.9" y="29.8">225</text>
<text x="70.9" y="29.8">225</text>
<text x="79.9" y="29.8">225</text>
<text x="88.9" y="29.8">225</text>
<text x="97.9" y="29.8">225</text>
<text x="106.9" y="29.8">225</text>
<text x="115.9" y="29.8">225</text>
<text x="124.1" y="29.8">168</text>
<text x="130.4" y="29.8">150</text>
<text x="144" y="25.1">N2</text>
<text x="144" y="33.1">N4/SHEAR KEY</text>
<text x="206.5" y="31.2">Volume</text>
<text x="241" y="31.2">Weight</text>
<text x="346.7" y="35.2">GENERAL NOTES:</text>
<text x="206.2" y="36.7">3.97 m³</text>
<text x="238.1" y="36.7">9927.55 kg</text>
<text x="88.9" y="42">MF</text>
<text x="349.6" y="47.3">GRADE OF CONCRETE</text>
<text x="395.5" y="47.3">- M40</text>
<text x="29.9" y="52.7" transform="rotate(-90 29.9 52.7)">200</text>
<text x="37.9" y="49" transform="rotate(-90 37.9 49)">100</text>
<text x="216.5" y="48.1">Insert Schedule</text>
<text x="37.9" y="55.4" transform="rotate(-90 37.9 55.4)">100</text>
<text x="195.5" y="56.2">Ref No.</text>
<text x="222.6" y="56.2">Type</text>
<text x="248.4" y="56.2">Count</text>
<text x="349.6" y="54.6">GRADE OF STEEL</text>
<text x="395.5" y="54.6">- Fe500</text>
<text x="199.2" y="61.7">N1</text>
<text x="215.1" y="61.7">RR-SA-7.5-260</text>
<text x="252.1" y="61.7">2</text>
<text x="349.6" y="62.3">STRIPPING STRENGTH</text>
<text x="395.5" y="62.3">- M20</text>
<text x="198.9" y="67.2">N2</text>
<text x="215.3" y="67.2">RR-SA-2.5-150</text>
<text x="252.1" y="67.2">8</text>
<text x="346.7" y="69.9">COVER</text>
<text x="198.9" y="72.7">N3</text>
<text x="215.1" y="72.7">RR-SA-3.0-200</text>
<text x="252" y="72.7">4</text>
<text x="351.8" y="76.8">WALL</text>
<text x="397.8" y="76.8">- 30mm</text>
<text x="197.8" y="83.7">N4A</text>
<text x="198.9" y="78.2">N4</text>
<text x="212" y="78.2">60 mm dowel tube</text>
<text x="217.1" y="83.7">20Ø SLEEVE</text>
<text x="251.4" y="78.2">10</text>
<text x="252.1" y="83.7">3</text>
<text x="351.8" y="83.5">CORBEL</text>
<text x="397.8" y="83.5">- 25mm</text>
<text x="88.2" y="90.7">2210</text>
<text x="143.6" y="93.9">LENGTH/RECESS</text>
<text x="349.6" y="91.6">ALL DIMENSIONS ARE IN MM</text>
<text x="49.2" y="98.7">210</text>
<text x="56.4" y="98.7">150</text>
<text x="72.5" y="98.7">670</text>
<text x="89.2" y="98.7">150</text>
<text x="105.4" y="98.7">670</text>
<text x="122" y="98.7">150</text>
<text x="129.2" y="98.7">210</text>
<text x="143.6" y="101.9">RECESS 150X150X30mm</text>
<text x="203.7" y="101.9">U Bar &amp; Projecting Bar Schedule</text>
<text x="53.9" y="106.7">460</text>
<text x="88.2" y="106.7">1290</text>
<text x="123.9" y="106.7">460</text>
<text x="346.7" y="102.5">LEGENDS:</text>
<text x="143.6" y="109.9">N2</text>
<text x="196.5" y="110">Ref.No</text>
<text x="217" y="110">Bar Diameter</text>
<text x="246.6" y="110">Quantity</text>
<text x="349.6" y="110.8">ERECTION MARK</text>
<text x="384.3" y="110.8">-</text>
<text x="50.4" y="114.7">285</text>
<text x="72.5" y="114.7">820</text>
<text x="105.3" y="114.7">820</text>
<text x="127.4" y="114.7">285</text>
<text x="143.6" y="117.9">N4A</text>
<text x="199" y="115.5">N11</text>
<text x="222.5" y="115.5">8 mm</text>
<text x="251.2" y="115.5">92</text>
<text x="349.6" y="119.1">MOULD FACE</text>
<text x="384.2" y="119.1">-</text>
<text x="399.1" y="119.7">MF</text>
<text x="24.6" y="123.2" transform="rotate(-90 24.6 123.2)">10</text>
<text x="32.6" y="122.5" transform="rotate(-90 32.6 122.5)">170</text>
<text x="40.6" y="120.5" transform="rotate(-90 40.6 120.5)">10</text>
<text x="198.8" y="121">N12</text>
<text x="222.5" y="121">8 mm</text>
<text x="251.5" y="121">12</text>
<text x="16.6" y="128.3" transform="rotate(-90 16.6 128.3)">200</text>
<text x="24.6" y="131.3" transform="rotate(-90 24.6 131.3)">190</text>
<text x="32.6" y="130.7" transform="rotate(-90 32.6 130.7)">30</text>
<text x="40.6" y="127.6" transform="rotate(-90 40.6 127.6)">160</text>
<text x="40.6" y="134.3" transform="rotate(-90 40.6 134.3)">30</text>
<text x="213.6" y="132.4">Dowe Bar Schedule</text>
<text x="196.5" y="140.5">Ref.No</text>
<text x="217" y="140.5">Bar Diameter</text>
<text x="246.8" y="140.5">Quantity</text>
<text x="198.8" y="146">N15</text>
<text x="221.5" y="146">20 mm</text>
<text x="252.4" y="146">6</text>
<text x="88.2" y="161.4">2210</text>
<text x="346.8" y="160.9">CONTRACTOR -:</text>
<text x="144" y="164.6">LENGTH/LEDGE</text>
<text x="197.7" y="167.3">NOTE: FOR REINFORCEMENT DETAILS</text>
<text x="359.3" y="167.3">VME Precast Products</text>
<text x="53.9" y="169.4">460</text>
<text x="88.2" y="169.4">1290</text>
<text x="123.9" y="169.4">460</text>
<text x="144" y="172.6">N1</text>
<text x="210.2" y="171.3">REFER PW-GF-02(R)</text>
<text x="48" y="177.4">150</text>
<text x="57.8" y="177.4">355</text>
<text x="72.9" y="177.4">400</text>
<text x="88.9" y="177.4">400</text>
<text x="104.9" y="177.4">400</text>
<text x="120" y="177.4">355</text>
<text x="130.4" y="177.4">150</text>
<text x="47" y="185.4">100</text>
<text x="78.9" y="185.4">T8@200mm C/C</text>
<text x="131.4" y="185.4">100</text>
<text x="144" y="180.6">N15</text>
<text x="144" y="188.6">N12</text>
<text x="346.8" y="190.7">STRUCTURAL CONSULTANT -:</text>
<text x="31.1" y="197.8" transform="rotate(-90 31.1 197.8)">100</text>
<text x="357.7" y="197.1">ES STRUCTURAL CONSULTANT</text>
<text x="15.1" y="201.3" transform="rotate(-90 15.1 201.3)">200</text>
<text x="23.1" y="201.3" transform="rotate(-90 23.1 201.3)">200</text>
<text x="39.1" y="201.3" transform="rotate(-90 39.1 201.3)">200</text>
<text x="23.1" y="208.1" transform="rotate(-90 23.1 208.1)">150</text>
<text x="31.1" y="204.7" transform="rotate(-90 31.1 204.7)">100</text>
<text x="39.1" y="213.8" transform="rotate(-90 39.1 213.8)">420</text>
<text x="42.3" y="239.6">10</text>
<text x="55" y="239.6">110</text>
<text x="69.4" y="239.6">10</text>
<text x="156.1" y="238.2">40</text>
<text x="261" y="238.8">70</text>
<text x="266.2" y="238.8">10</text>
<text x="271.3" y="238.8">120</text>
<text x="11" y="243.3">10</text>
<text x="18.2" y="243.3">55</text>
<text x="25.5" y="243.3">10</text>
<text x="206.4" y="241.4">300</text>
<text x="230.7" y="241.4">15</text>
<text x="62.2" y="246.2">A</text>
<text x="76.7" y="247" transform="rotate(-90 76.7 247)">10</text>
<text x="90.5" y="246.8" transform="rotate(-45 90.5 246.8)">14</text>
<text x="145.3" y="246.4">400</text>
<text x="156.1" y="246.4">40</text>
<text x="279.2" y="249" transform="rotate(-90 279.2 249)">40</text>
<text x="38.5" y="254.9" transform="rotate(-90 38.5 254.9)">25</text>
<text x="82.7" y="255.5" transform="rotate(-90 82.7 255.5)">55</text>
<text x="110.3" y="252.6" transform="rotate(-90 110.3 252.6)">10</text>
<text x="166.7" y="256.6" transform="rotate(-90 166.7 256.6)">80</text>
<text x="175.1" y="257.6" transform="rotate(-90 175.1 257.6)">60</text>
<text x="195.6" y="257.4" transform="rotate(-90 195.6 257.4)">300</text>
<text x="237.8" y="257.4" transform="rotate(-90 237.8 257.4)">300</text>
<text x="346" y="254.5">DRAWING TITLE</text>
<text x="374.6" y="254.5">-:</text>
<text x="61.8" y="263.8">A</text>
<text x="76.7" y="262.7" transform="rotate(-90 76.7 262.7)">10</text>
<text x="95.4" y="263.3">10</text>
<text x="166.7" y="263.1" transform="rotate(-90 166.7 263.1)">86</text>
<text x="175.1" y="262.2" transform="rotate(-90 175.1 262.2)">10</text>
<text x="9.7" y="264.7">SECTION A-A</text>
<text x="52.1" y="267.9">PLAN</text>
<text x="166.7" y="269.9" transform="rotate(-90 166.7 269.9)">34</text>
<text x="175.1" y="268.6" transform="rotate(-90 175.1 268.6)">130</text>
<text x="17.7" y="275.8">TYPICAL SHEAR KEY DETAIL</text>
<text x="77.3" y="273.6">TYPICAL CHAMFER DETAIL</text>
<text x="135.5" y="275.1">NOTCH DETAIL</text>
<text x="205.4" y="275.6">RECESS DETAIL</text>
<text x="254" y="275.6">TOP NOTCH DETAIL</text>
<text x="169.6" y="281.3" transform="rotate(-90 169.6 281.3)">N11</text>
<text x="178" y="287.4" transform="rotate(-90 178 287.4)">NOTCH</text>
<text x="404.6" y="288.4">GF</text>
</g>
<text font-size="3.4" x="405.1" y="276.9">A3</text>
<g font-size="3.2">
<text x="348.5" y="260.9">PW-GF-03-MOULD DRAWING</text>
<text x="405.5" y="282.4">0</text>
</g>
<g font-size="3">
<text x="359.3" y="172.9">Arihant Esta, 2g2, 2</text>
<text x="388.8" y="172.9">floor,</text>
<text x="359.3" y="176.2">No.370, Church Road, Mogappair East,</text>
<text x="359.3" y="179.5">Chennai-600037.</text>
<text x="359.3" y="182.8">Tel:+91- 98400 - 41400 / 90802 - 22066</text>
<text x="357.7" y="201.1">B167, 12th cross street, Jawahar Nagar,</text>
<text x="357.7" y="204.4">Palayamkottai, Tirunelveli-627007</text>
<text x="357.7" y="207.8">Cell No: +91 9865803764</text>
<text x="345.1" y="270.9">JOB NO. :</text>
<text x="360.7" y="271.1">ESP24075</text>
<text x="384.8" y="271.4">DRAWN BY:-</text>
<text x="404.8" y="271.4">IH</text>
<text x="345.1" y="276.8">ELEMENT NO. :</text>
<text x="367.7" y="276.8">PW-GF-03</text>
<text x="384.8" y="276.8">SHEET SIZE:-</text>
<text x="345.1" y="282.4">DWG. NO. :</text>
<text x="345.1" y="287.7">SCALE :</text>
<text x="359.7" y="287.7">As indicated</text>
<text x="361.9" y="282.4">PW-GF-03(M2)</text>
<text x="384.8" y="282.4">REV.NO:-</text>
<text x="384.8" y="288">LEVEL. :</text>
</g>
<g font-size="2.8">
<text x="85" y="74.6">1 : 25</text>
<text x="85" y="147.8">1 : 25</text>
<text x="85" y="232.8">1 : 25</text>
<text x="201.1" y="267.8">ELEVATION</text>
<text x="225.9" y="267.8">SECTION</text>
</g>
<g font-size="2.5">
<text x="345.9" y="238.6">Rev</text>
<text x="347.4" y="235.3">0</text>
<text x="353.6" y="235.3">02-08-25</text>
<text x="355.9" y="238.6">Date</text>
<text x="372" y="235.3">FOR APPROVAL</text>
<text x="375.3" y="238.6">Description</text>
<text x="398.2" y="238.6">Chkd</text>
<text x="406" y="238.6">Appd.</text>
<text x="366" y="245.4">REVISION SCHEDULE</text>
</g>
<g font-size="2.1">
<text x="399.5" y="235.2">PK</text>
<text x="407" y="235.2">PRC</text>
</g>
<text font-size="2" x="385.7" y="172">nd</text>
</svg>
